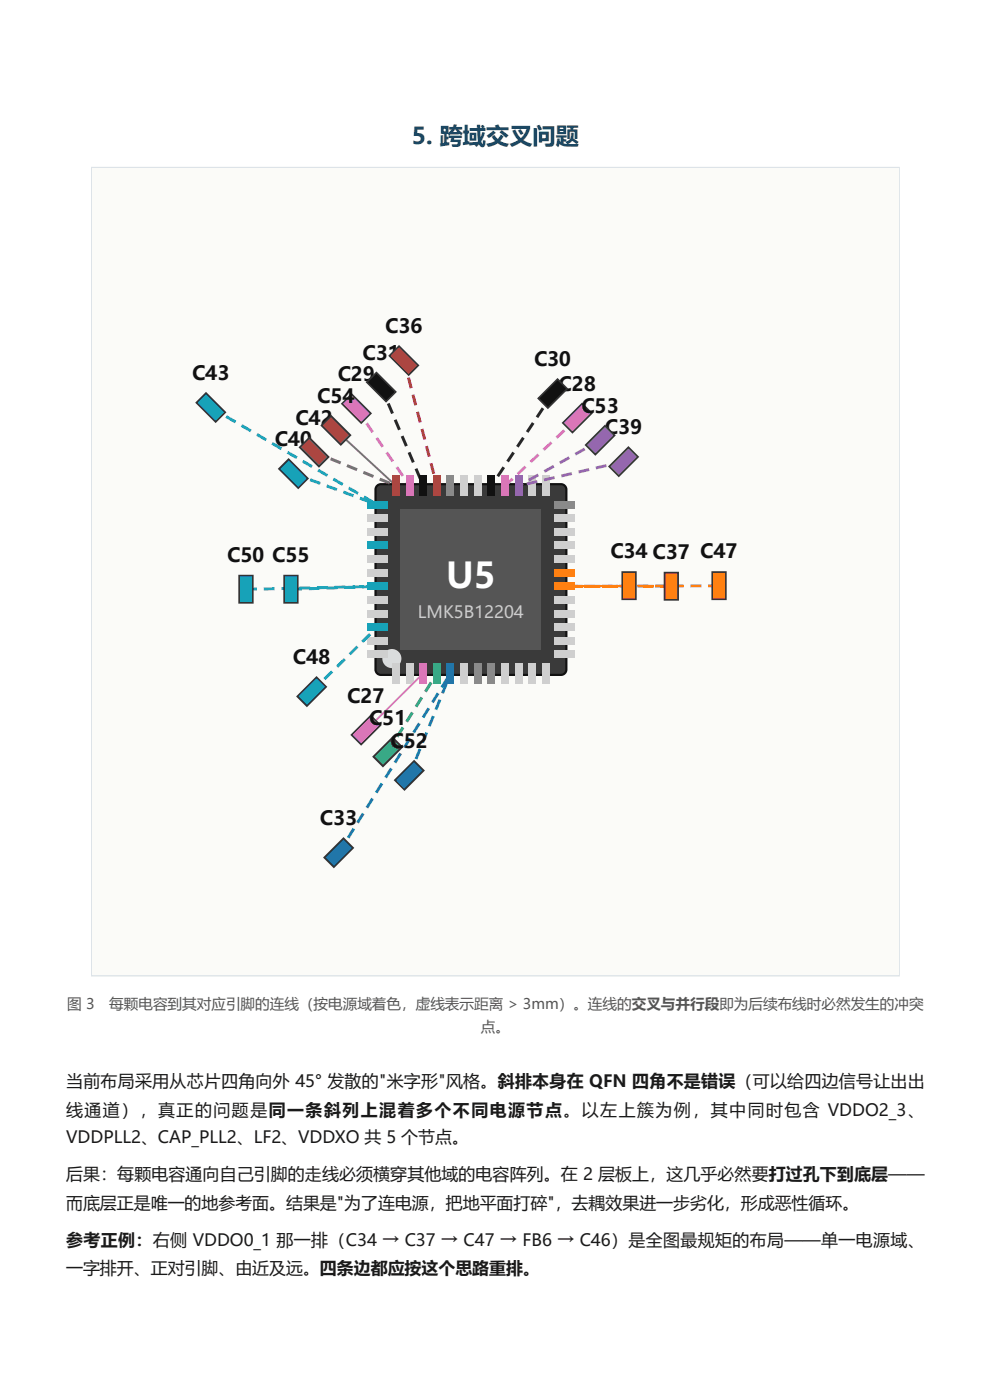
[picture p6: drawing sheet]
<svg xmlns="http://www.w3.org/2000/svg" width="210mm" height="297mm" viewBox="0 0 210 297" stroke-linecap="round" stroke-linejoin="round" font-family="sans-serif">
<path d="M19.3 35.4h171.5v171.7h-171.5z" fill="#fbfbf8"/>
<path d="M19.4 35.5h171.2v171.5h-171.2z" fill="none" stroke="#dde3e8" stroke-width=".26"/>
<path d="M19.6 35.7h171v171.1h-171z" fill="#fbfbf8"/>
<path d="M79.9 103.1l.9-.4h38.1l.8 .4 .4 .8v38.1l-.4 .8-.8 .4h-38.1l-.9-.4-.3-.8v-38.1z" fill="#3a3a3a"/>
<path d="M79.9 103.1l.9-.4h38.1l.8 .4 .4 .8v38.1l-.4 .8-.8 .4h-38.1l-.9-.4-.3-.8v-38.1z" fill="none" stroke="#111" stroke-width=".46"/>
<path d="M85 108.1h29.7v29.7h-29.7z" fill="#555"/>
<circle cx="83.1" cy="139.7" r="2.02" fill="#ddd"/>
<g fill="#cfcfcf">
<path d="M83.1 140.7h1.7v4.3h-1.7z"/>
<path d="M86 140.7h1.6v4.3h-1.6z"/>
</g>
<path d="M88.9 140.7h1.6v4.3h-1.6z" fill="#e377c2"/>
<path d="M91.8 140.7h1.6v4.3h-1.6z" fill="#2ca02c"/>
<path d="M94.7 140.7h1.6v4.3h-1.6z" fill="#1f77b4"/>
<path d="M97.6 140.7h1.6v4.3h-1.6z" fill="#cfcfcf"/>
<g fill="#8a8a8a">
<path d="M100.5 140.7h1.6v4.3h-1.6z"/>
<path d="M103.4 140.7h1.6v4.3h-1.6z"/>
</g>
<g fill="#cfcfcf">
<path d="M106.3 140.7h1.6v4.3h-1.6z"/>
<path d="M109.1 140.7h1.7v4.3h-1.7z"/>
<path d="M112 140.7h1.7v4.3h-1.7z"/>
<path d="M114.9 140.7h1.6v4.3h-1.6z"/>
<path d="M117.5 138h4.4v1.7h-4.4z"/>
<path d="M117.5 135.1h4.4v1.7h-4.4z"/>
<path d="M117.5 132.3h4.4v1.6h-4.4z"/>
<path d="M117.5 129.4h4.4v1.6h-4.4z"/>
<path d="M117.5 126.5h4.4v1.6h-4.4z"/>
</g>
<g fill="#ff7f0e">
<path d="M117.5 123.6h4.4v1.6h-4.4z"/>
<path d="M117.5 120.7h4.4v1.6h-4.4z"/>
</g>
<g fill="#cfcfcf">
<path d="M117.5 117.8h4.4v1.6h-4.4z"/>
<path d="M117.5 114.9h4.4v1.6h-4.4z"/>
<path d="M117.5 112h4.4v1.6h-4.4z"/>
<path d="M117.5 109.1h4.4v1.7h-4.4z"/>
</g>
<path d="M117.5 106.2h4.4v1.7h-4.4z" fill="#8a8a8a"/>
<g fill="#cfcfcf">
<path d="M114.9 100.9h1.6v4.3h-1.6z"/>
<path d="M112 100.9h1.7v4.3h-1.7z"/>
</g>
<path d="M109.1 100.9h1.7v4.3h-1.7z" fill="#9467bd"/>
<path d="M106.3 100.9h1.6v4.3h-1.6z" fill="#e377c2"/>
<path d="M103.4 100.9h1.6v4.3h-1.6z" fill="#111"/>
<g fill="#cfcfcf">
<path d="M100.5 100.9h1.6v4.3h-1.6z"/>
<path d="M97.6 100.9h1.6v4.3h-1.6z"/>
</g>
<path d="M94.7 100.9h1.6v4.3h-1.6z" fill="#8a8a8a"/>
<path d="M91.8 100.9h1.6v4.3h-1.6z" fill="#d62728"/>
<path d="M88.9 100.9h1.6v4.3h-1.6z" fill="#111"/>
<path d="M86 100.9h1.6v4.3h-1.6z" fill="#e377c2"/>
<path d="M83.1 100.9h1.7v4.3h-1.7z" fill="#8c564b"/>
<path d="M77.8 106.2h4.3v1.7h-4.3z" fill="#17a2b8"/>
<g fill="#cfcfcf">
<path d="M77.8 109.1h4.3v1.7h-4.3z"/>
<path d="M77.8 112h4.3v1.6h-4.3z"/>
</g>
<path d="M77.8 114.9h4.3v1.6h-4.3z" fill="#17a2b8"/>
<g fill="#cfcfcf">
<path d="M77.8 117.8h4.3v1.6h-4.3z"/>
<path d="M77.8 120.7h4.3v1.6h-4.3z"/>
</g>
<path d="M77.8 123.6h4.3v1.6h-4.3z" fill="#17a2b8"/>
<g fill="#cfcfcf">
<path d="M77.8 126.5h4.3v1.6h-4.3z"/>
<path d="M77.8 129.4h4.3v1.6h-4.3z"/>
</g>
<path d="M77.8 132.3h4.3v1.6h-4.3z" fill="#17a2b8"/>
<g fill="#cfcfcf">
<path d="M77.8 135.1h4.3v1.7h-4.3z"/>
<path d="M77.8 138h4.3v1.7h-4.3z"/>
</g>
<path d="M89.7 142.8l-12.1 12.1" fill="none" stroke="#e377c2" stroke-width=".4"/>
<g fill="#e377c2">
<path d="M120.5 90.1l1.7-1.6 .4 .5-1.7 1.5zM117.8 92.6l1.6-1.5 .5 .4-1.7 1.6zM115 95.2l1.7-1.6 .4 .5-1.7 1.6zM112.3 97.8l1.7-1.6 .4 .5-1.7 1.5zM109.5 100.3l1.7-1.5 .4 .4-1.6 1.6zM106.9 102.8l1.6-1.5 .4 .5-1.6 1.5z"/>
<path d="M75.3 86.9l.5-.4 1.4 1.9-.6 .4zM77.4 90l.6-.4 1.3 1.9-.5 .4zM79.6 93.1l.5-.4 1.3 1.9-.5 .4zM81.7 96.2l.5-.4 1.3 1.9-.5 .4zM83.8 99.3l.6-.4 1.3 1.9-.5 .4zM86 102.4l.5-.4 .6 .9-.5 .3z"/>
</g>
<g fill="#111">
<path d="M116.9 83.3l.6 .3-1.3 2-.5-.4zM114.9 86.4l.5 .4-1.3 1.9-.5-.4zM112.8 89.6l.5 .3-1.3 1.9-.5-.3zM110.7 92.7l.5 .3-1.2 2-.6-.4zM108.6 95.8l.6 .4-1.3 1.9-.6-.4zM106.5 98.9l.6 .4-1.3 1.9-.5-.3zM104.5 102.1l.5 .3-.5 .8-.6-.3z"/>
<path d="M80.5 82.3l.6-.3 .9 2.1-.5 .3zM82 85.7l.6-.2 .9 2.1-.6 .2zM83.5 89.2l.6-.3 .9 2.2-.6 .2zM85 92.6l.5-.2 .9 2.1-.5 .3zM86.4 96.1l.6-.3 .9 2.2-.6 .2zM87.9 99.6l.6-.3 .9 2.1-.6 .3zM89.4 103l.6-.2v.1l-.6 .3z"/>
</g>
<path d="M72.8 178.8l.5 .3-1.2 2-.5-.3zM74.8 175.6l.5 .3-1.2 2-.6-.3zM76.7 172.4l.6 .4-1.2 1.9-.6-.3zM78.7 169.2l.6 .4-1.3 1.9-.5-.3zM80.7 166l.6 .4-1.3 1.9-.5-.3zM82.7 162.8l.5 .4-1.2 1.9-.5-.3zM84.7 159.7l.5 .3-1.2 2-.5-.4zM86.7 156.5l.5 .3-1.2 2-.6-.4zM88.7 153.3l.5 .3-1.2 2-.6-.4zM90.6 150.1l.6 .3-1.2 2-.6-.4zM92.6 146.9l.6 .3-1.3 2-.5-.3zM94.6 143.7l.5 .3-1.2 2-.5-.3z" fill="#1f77b4"/>
<path d="M133.4 124.3l-13.7 .1" fill="none" stroke="#ff7f0e" stroke-width=".4"/>
<path d="M85.3 76.6l.6-.2 .6 2.2-.6 .2zM86.3 80.2l.6-.2 .6 2.3-.6 .1zM87.2 83.8l.7-.1 .5 2.2-.6 .2zM88.2 87.5l.6-.2 .6 2.2-.6 .2zM89.2 91.1l.6-.2 .6 2.3-.7 .1zM90.1 94.7l.6-.1 .6 2.2-.6 .2zM91.1 98.4l.6-.2 .6 2.2-.6 .2zM92 102l.6-.2 .3 1.2-.6 .1z" fill="#d62728"/>
<path d="M140 124.1h2.3v.6h-2.3zM136.3 124.1h2.3v.6h-2.3zM132.5 124.1h2.3v.6h-2.3zM128.8 124.1h2.3v.6h-2.3zM125 124.1h2.3v.6h-2.3zM121.2 124.1h2.4v.6h-2.4zM119.7 124.1h.1v.6h-.1z" fill="#ff7f0e"/>
<path d="M129.9 98.1l2.3-.5 .1 .6-2.3 .6zM126.2 99l2.3-.5 .1 .6-2.2 .5zM122.6 99.8l2.2-.5 .2 .6-2.3 .5zM118.9 100.7l2.3-.6 .1 .7-2.2 .5zM115.3 101.5l2.2-.5 .2 .6-2.3 .5zM111.6 102.4l2.3-.6 .1 .7-2.3 .5zM109.9 102.8l.3-.1 .1 .6-.3 .1z" fill="#9467bd"/>
<path d="M62.3 100.2l2.2 .8-.2 .6-2.2-.8zM65.9 101.5l2.1 .8-.2 .6-2.2-.8zM69.4 102.8l2.1 .8-.2 .6-2.1-.8zM72.9 104.1l2.2 .8-.3 .6-2.1-.8zM76.4 105.4l2.2 .8-.2 .6-2.2-.8zM79.9 106.7l.2 .1-.2 .6-.2-.1z" fill="#17a2b8"/>
<path d="M66.7 95.6l2.2 .9-.3 .6-2.1-.9zM70.2 97l2.1 .9-.2 .6-2.1-.9zM73.7 98.5l2.1 .9-.2 .5-2.2-.8zM77.2 99.9l2.1 .9-.2 .6-2.2-.9zM80.6 101.3l2.2 .9-.3 .6-2.1-.9z" fill="#8c564b"/>
<path d="M44.9 86.2l2 1.2-.4 .5-2-1.2zM48.1 88.1l2 1.2-.3 .5-2-1.2zM51.4 90l2 1.2-.4 .5-2-1.2zM54.6 91.9l2 1.1-.3 .6-2-1.2zM57.9 93.8l1.9 1.1-.3 .6-2-1.2zM61.1 95.7l2 1.1-.3 .6-2-1.2zM64.3 97.6l2 1.1-.3 .6-2-1.2zM67.6 99.5l2 1.1-.3 .6-2-1.2zM70.8 101.4l2 1.1-.3 .6-2-1.2zM74.1 103.2l2 1.2-.3 .6-2-1.2zM77.3 105.1l2 1.2-.3 .6-2-1.2z" fill="#17a2b8"/>
<path d="M150.1 124h2.4v.6h-2.3zM146.4 124h2.3v.6h-2.3zM142.6 124h2.3v.6h-2.3zM138.9 124h2.3v.6h-2.3zM135.1 124h2.3v.7h-2.3zM131.4 124h2.3v.7h-2.3zM127.6 124h2.3v.7h-2.3zM123.8 124.1h2.4v.6h-2.4zM120.1 124.1h2.3v.6h-2.3z" fill="#ff7f0e"/>
<g fill="#17a2b8">
<path d="M65.9 146.5l1.6-1.6 .5 .4-1.7 1.6zM68.6 143.8l1.6-1.6 .4 .5-1.6 1.6zM71.2 141.2l1.7-1.6 .4 .4-1.6 1.7zM73.9 138.6l1.7-1.6 .4 .4-1.6 1.6zM76.6 135.9l1.6-1.6 .5 .5-1.7 1.6zM79.3 133.3l.4-.5 .5 .5-.5 .5z"/>
<path d="M52.2 124.7h2.3v.6h-2.3zM55.9 124.6h2.3v.6l-2.3 .1zM59.7 124.5h2.3v.6l-2.3 .1zM63.4 124.5l2.3-.1 .1 .6-2.4 .1zM67.2 124.4l2.3-.1v.7h-2.3zM70.9 124.3l2.4-.1v.7h-2.3zM74.7 124.2l2.3-.1v.7h-2.3zM78.5 124.1h1.5v.6h-1.5z"/>
</g>
<path d="M83.2 157.4l.5 .3-1.2 2-.5-.4zM85.2 154.2l.5 .3-1.2 2-.6-.4zM87.2 151l.5 .3-1.2 2-.6-.4zM89.2 147.8l.5 .3-1.2 2-.6-.3zM91.1 144.6l.6 .3-1.2 2-.6-.3zM92.4 142.7l.5 .3-.4 .7-.6-.3z" fill="#2ca02c"/>
<path d="M87.4 162.3l.6 .2-.9 2.1-.6-.2zM88.8 158.8l.6 .2-.9 2.1-.6-.2zM90.2 155.3l.6 .2-.9 2.2-.6-.3zM91.6 151.8l.6 .2-.9 2.2-.6-.3zM93 148.3l.6 .2-.9 2.2-.6-.2zM94.4 144.8l.6 .3-.9 2.1-.6-.2zM95.2 142.7l.6 .3-.3 .7-.6-.2z" fill="#1f77b4"/>
<path d="M125.1 94.3l2-1.2 .3 .6-2 1.1zM121.8 96.1l2-1.1 .3 .5-2 1.1zM118.5 97.9l2-1.1 .4 .6-2.1 1.1zM115.2 99.8l2.1-1.2 .3 .6-2 1.1zM112 101.6l2-1.1 .3 .5-2 1.1zM109.8 102.8l.9-.5 .3 .5-.9 .5z" fill="#9467bd"/>
<path d="M71.2 91.3l12.8 11.8" fill="none" stroke="#8c564b" stroke-width=".4"/>
<path d="M61.7 124.7l2.3-.1v.7h-2.3zM65.4 124.6l2.4-.1v.6l-2.3 .1zM69.2 124.5l2.3-.1v.6l-2.3 .1zM73 124.3l2.3-.1v.7l-2.3 .1zM76.7 124.2l2.3-.1v.6l-2.3 .1z" fill="#17a2b8"/>
<path d="M74.5 155.9l4.1-4.1 2 2.1-4 4.1z" fill="#e377c2"/>
<path d="M74.5 155.9l4.1-4.1 2 2.1-4 4.1z" fill="none" stroke="#333" stroke-width=".35"/>
<path d="M119.3 89.7l4.1-4.1 2.1 2.1-4.1 4.1z" fill="#e377c2"/>
<path d="M119.3 89.7l4.1-4.1 2.1 2.1-4.1 4.1z" fill="none" stroke="#333" stroke-width=".35"/>
<path d="M74.5 83.6l4.1 4.1-2 2-4.1-4z" fill="#e377c2"/>
<path d="M74.5 83.6l4.1 4.1-2 2-4.1-4z" fill="none" stroke="#333" stroke-width=".35"/>
<path d="M114.1 84.5l4.1-4.1 2 2.1-4 4.1z" fill="#111"/>
<path d="M114.1 84.5l4.1-4.1 2 2.1-4 4.1z" fill="none" stroke="#333" stroke-width=".35"/>
<path d="M77.8 81.1l2-2.1 4.1 4.1-2.1 2.1z" fill="#111"/>
<path d="M77.8 81.1l2-2.1 4.1 4.1-2.1 2.1z" fill="none" stroke="#333" stroke-width=".35"/>
<path d="M68.7 181.9l4.1-4.1 2.1 2.1-4.1 4.1z" fill="#1f77b4"/>
<path d="M68.7 181.9l4.1-4.1 2.1 2.1-4.1 4.1z" fill="none" stroke="#333" stroke-width=".35"/>
<path d="M131.9 121.4h2.9v5.7h-2.9z" fill="#ff7f0e"/>
<path d="M131.9 121.4h2.9v5.7h-2.9z" fill="none" stroke="#333" stroke-width=".35"/>
<path d="M82.6 75.5l2-2.1 4.1 4.1-2.1 2.1z" fill="#d62728"/>
<path d="M82.6 75.5l2-2.1 4.1 4.1-2.1 2.1z" fill="none" stroke="#333" stroke-width=".35"/>
<path d="M140.9 121.5h2.9v5.8h-2.9z" fill="#ff7f0e"/>
<path d="M140.9 121.5h2.9v5.8h-2.9z" fill="none" stroke="#333" stroke-width=".35"/>
<path d="M129.1 99l4.1-4.1 2.1 2-4.1 4.1z" fill="#9467bd"/>
<path d="M129.1 99l4.1-4.1 2.1 2-4.1 4.1z" fill="none" stroke="#333" stroke-width=".35"/>
<path d="M61.2 97.4l4.1 4.1-2.1 2.1-4.1-4.1z" fill="#17a2b8"/>
<path d="M61.2 97.4l4.1 4.1-2.1 2.1-4.1-4.1z" fill="none" stroke="#333" stroke-width=".35"/>
<path d="M63.5 94.9l2.1-2 4.1 4-2.1 2.1z" fill="#8c564b"/>
<path d="M63.5 94.9l2.1-2 4.1 4-2.1 2.1z" fill="none" stroke="#333" stroke-width=".35"/>
<path d="M43.7 83.4l4.1 4.1-2.1 2-4.1-4.1z" fill="#17a2b8"/>
<path d="M43.7 83.4l4.1 4.1-2.1 2-4.1-4.1z" fill="none" stroke="#333" stroke-width=".35"/>
<path d="M151 121.4h2.9v5.7h-2.9z" fill="#ff7f0e"/>
<path d="M151 121.4h2.9v5.7h-2.9z" fill="none" stroke="#333" stroke-width=".35"/>
<path d="M63 147.8l4.1-4.1 2.1 2-4.1 4.1z" fill="#17a2b8"/>
<path d="M63 147.8l4.1-4.1 2.1 2-4.1 4.1z" fill="none" stroke="#333" stroke-width=".35"/>
<path d="M50.7 122.1h2.9v5.8h-2.9z" fill="#17a2b8"/>
<path d="M50.7 122.1h2.9v5.8h-2.9z" fill="none" stroke="#333" stroke-width=".35"/>
<path d="M83.2 156.4l2.1 2.1-4.1 4.1-2.1-2.1z" fill="#2ca02c"/>
<path d="M83.2 156.4l2.1 2.1-4.1 4.1-2.1-2.1z" fill="none" stroke="#333" stroke-width=".35"/>
<path d="M87.8 161.4l2 2.1-4 4.1-2.1-2.1z" fill="#1f77b4"/>
<path d="M87.8 161.4l2 2.1-4 4.1-2.1-2.1z" fill="none" stroke="#333" stroke-width=".35"/>
<path d="M124.2 94.4l4.1-4.1 2 2.1-4.1 4.1z" fill="#9467bd"/>
<path d="M124.2 94.4l4.1-4.1 2 2.1-4.1 4.1z" fill="none" stroke="#333" stroke-width=".35"/>
<path d="M70.2 88.2l4.1 4.1-2.1 2.1-4-4.1z" fill="#8c564b"/>
<path d="M70.2 88.2l4.1 4.1-2.1 2.1-4-4.1z" fill="none" stroke="#333" stroke-width=".35"/>
<path d="M60.2 122.1h2.9v5.8h-2.9z" fill="#17a2b8"/>
<path d="M60.2 122.1h2.9v5.8h-2.9z" fill="none" stroke="#333" stroke-width=".35"/>
<text font-size="7.5" fill="#fff" x="94.6" y="124.7">U5</text>
<text font-size="4.9" fill="#14415f" x="87.3" y="30.6">5. 跨域交叉问题</text>
<g font-size="4.2" fill="#111">
<text x="81.7" y="70.7">C36</text>
<text x="76.9" y="76.3">C31</text>
<text x="113.2" y="77.7">C30</text>
<text x="40.7" y="80.7">C43</text>
<text x="71.6" y="80.9">C29</text>
<text x="118.4" y="82.9">C28</text>
<text x="67.3" y="85.5">C54</text>
<text x="123.3" y="87.6">C53</text>
<text x="58.2" y="94.7">C40</text>
<text x="62.6" y="90.1">C42</text>
<text x="128.2" y="92.2">C39</text>
<text x="48.2" y="119.2">C50 C55</text>
<text x="129.4" y="118.5">C34 C37 C47</text>
<text x="62.1" y="140.9">C48</text>
<text x="73.6" y="149.1">C27</text>
<text x="78.2" y="153.7">C51</text>
<text x="82.8" y="158.7">C52</text>
<text x="67.8" y="175.1">C33</text>
</g>
<text font-size="3.6" fill="#ccc" x="88.6" y="131">LMK5B12204</text>
<g font-size="3.6" fill="#1a1a1a">
<text x="14" y="230.6">当前布局采用从芯片四角向外 45° 发散的&quot;米字形&quot;风格。斜排本身在 QFN 四角不是错误（可以给四边信号让出出</text>
<text x="14" y="236.7">线通道），真正的问题是同一条斜列上混着多个不同电源节点。以左上簇为例，其中同时包含 VDDO2_3、</text>
<text x="14" y="242.5">VDDPLL2、CAP_PLL2、LF2、VDDXO 共 5 个节点。</text>
<text x="14" y="250.4">后果：每颗电容通向自己引脚的走线必须横穿其他域的电容阵列。在 2 层板上，这几乎必然要打过孔下到底层——</text>
<text x="14" y="256.5">而底层正是唯一的地参考面。结果是&quot;为了连电源，把地平面打碎&quot;，去耦效果进一步劣化，形成恶性循环。</text>
<text x="14" y="264.4">参考正例：右侧 VDDO0_1 那一排（C34 → C37 → C47 → FB6 → C46）是全图最规矩的布局——单一电源域、</text>
<text x="14" y="270.2">一字排开、正对引脚、由近及远。四条边都应按这个思路重排。</text>
</g>
<g font-size="3.1" fill="#555">
<text x="14.2" y="214">图 3</text>
<text x="23.2" y="214">每颗电容到其对应引脚的连线（按电源域着色，虚线表示距离 &gt; 3mm）。连线的交叉与并行段即为后续布线时必然发生的冲突</text>
<text x="101.9" y="219">点。</text>
</g>
</svg>
